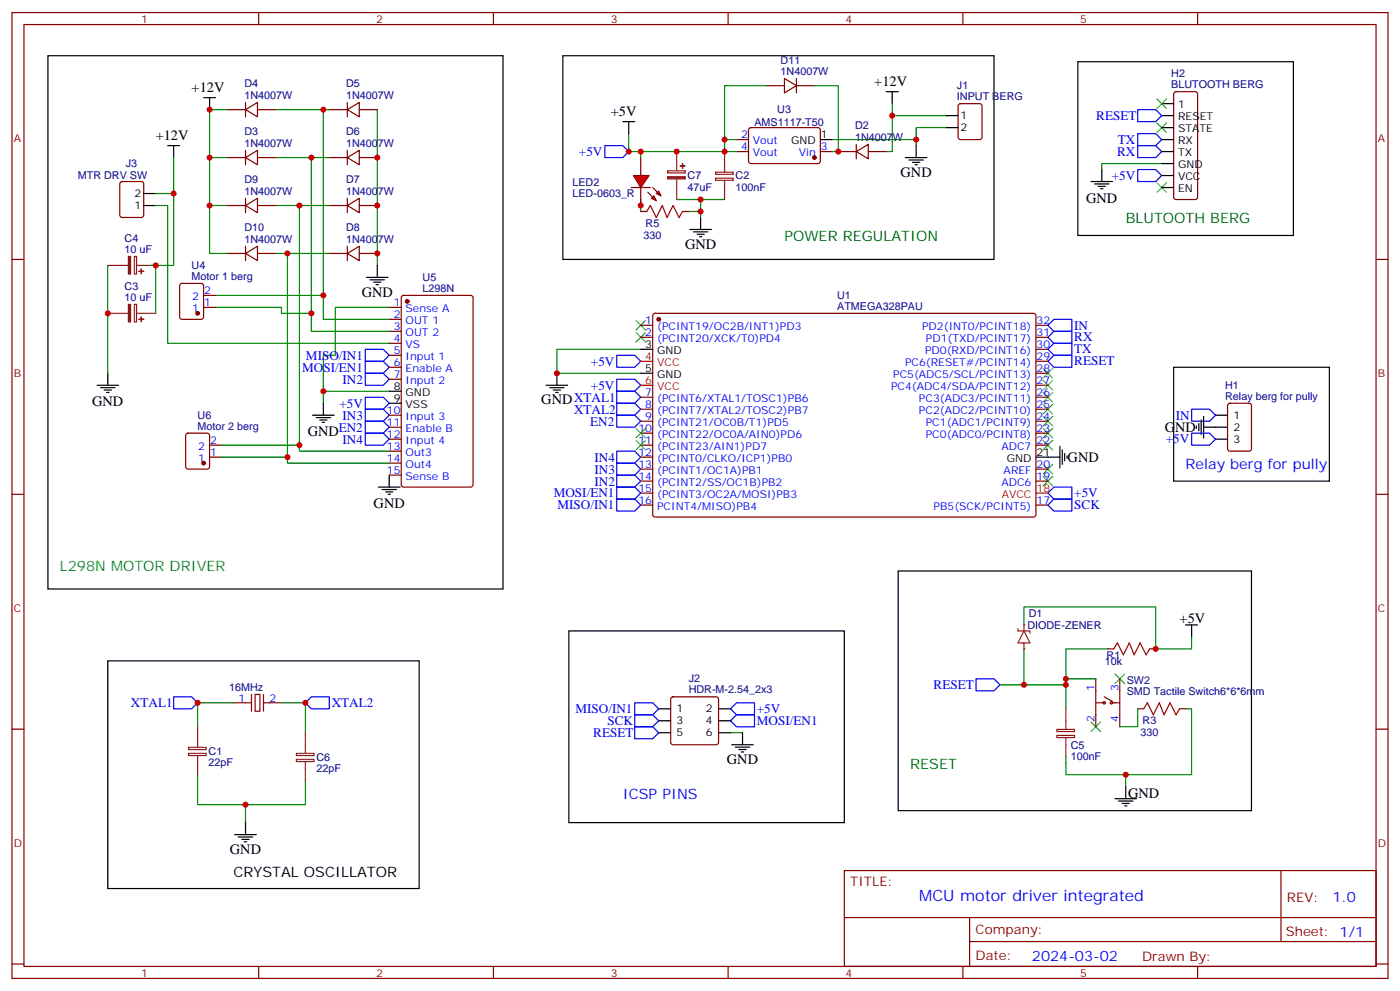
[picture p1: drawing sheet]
<svg xmlns="http://www.w3.org/2000/svg" width="412mm" height="292mm" viewBox="0 0 412 292" stroke-linecap="round" stroke-linejoin="round" font-family="sans-serif">
<g fill="none" stroke="#870000" stroke-width=".35">
<path d="M3.5 3.7h405.4v284.3h-405.4zM7.1 7.2h398.2v277.3h-398.2zM76.2 3.7v3.5M145.3 3.7v3.5M214.5 3.7v3.5M283.6 3.7v3.5M352.8 3.7v3.5M220.7 37.8l.5-.2h20l.5 .7-.1 9.4-.7 .5-20-.1-.4-.7v-9.1zM346 27.2l.4-.2h5.7l.5 .2 .2 .5v30.3l-.3 .5-.4 .2h-5.7l-.5-.2-.2-.5v-30.3zM217 41.1h3.5M217 44.6h3.5M241.7 44.6h3.5"/>
<path d="M3.5 76.4h3.6M405.3 76.4h3.6M3.5 145.5h3.6M405.3 145.5h3.6M3.5 214.7h3.6M68.8 206.9h5.3M75.1 204.4h1.5v5h-1.5zM77.6 206.9h5.3M405.3 214.7h3.6M248.7 256.3h156.6v28.2h-156.6zM377.3 256.3v20.9M248.7 270.1h156.5"/>
<path d="M285.6 277.2h119.6M285.6 270.1v14.2M3.5 283.8h3.6M76.2 284.5v3.5M145.3 284.5v3.5M214.5 284.5v3.5M283.6 284.5v3.5M352.8 284.5v3.5M405.3 283.8h3.6"/>
</g>
<path d="M74.1 204.4v5M77.6 204.4v5" fill="none" stroke="#871200" stroke-width=".35"/>
<circle cx="239.9" cy="46.4" r=".53" fill="#870000" stroke="#870000" stroke-width=".35"/>
<g fill="none" stroke="#000" stroke-width=".35">
<path d="M165.8 16.4h127v60h-127zM317.5 18.2h63.5v51.1h-63.5zM183.4 35.8h3.6M185.2 35.8v3.5M261.1 27h3.5M262.8 27v3.5M342.2 30.5h3.5M342.2 34h3.5M342.2 37.6h3.5M241.7 41.1h3.5M266.7 46.4h6.3M267.8 47.1h4.2"/>
<path d="M268.8 47.8h2.1M269.5 48.5h.7M269.9 42.9v3.5M321.4 53.4h6.3M322.4 54.2h4.3M323.5 54.9h2.1M324.2 55.6h.7M324.6 49.9v3.5M342.2 41.1h3.5M342.2 44.6h3.5M342.2 48.2h3.5M342.2 51.7h3.5"/>
<path d="M342.2 55.2h3.5M203.2 67.6h6.3M204.3 68.3h4.2M205.3 69h2.1M206 69.7h.7M206.4 64v3.6M264.6 168.1h104.1v70.6h-104.1zM31.7 194.6h91.8v67h-91.8zM349.2 184h3.6M351 184v3.5M328.4 235.1h6.4M329.5 235.8h4.2"/>
<path d="M330.6 236.5h2.1M331.3 237.2h.7M331.6 231.6v3.5M69.1 245.7h6.4M70.2 246.4h4.2M71.3 247.1h2.1M72 247.8h.7M72.3 242.2v3.5"/>
</g>
<g fill="none" stroke="#008700" stroke-width=".35">
<path d="M185.2 39.3v5.3h28.2M262.8 30.5v14.1h-1.7M262.8 34h15.9M278.7 37.6h-8.8v3.5M188.7 58.7v3.6M199.3 58.7h14.1M206.4 58.7v3.6M213.4 44.6h3.6M217 41.1h-3.6v3.5M245.2 41.1h24.7v1.8M342.2 48.2h-17.6v1.7M202.8 62.3h3.6v1.7"/>
<path d="M301.6 184v-5.3h38.8v12.3h10.6v-3.5M301.6 191v10.6M326.3 191h-12.3v10.6h-19.4M68.8 206.9h-10.6v7.1M82.9 206.9h7.1v8.8M349.2 208.7h1.8v19.4h-37v-5.3M58.2 228.1v8.8h31.8v-7.1M72.3 236.9v5.3M331.6 228.1v3.5"/>
</g>
<path d="M335.1 39.3h5.3l1.8 1.8-1.8 1.8h-5.3zM335.1 32.3h5.3l1.8 1.7-1.8 1.8h-5.3zM178.2 42.9h5.2l1.8 1.7-1.8 1.8h-5.2zM335.1 42.9h5.3l1.8 1.7-1.8 1.8h-5.3zM335.1 49.9h5.3l1.8 1.8-1.8 1.7h-5.3zM287.5 199.8h5.3l1.8 1.8-1.8 1.8h-5.3zM51.2 205.1h5.2l1.8 1.8-1.8 1.8h-5.2zM90 206.9l1.7-1.8h5.3v3.6h-5.3z" fill="none" stroke="#00f" stroke-width=".35"/>
<path d="M340.8 36.2l2.8 2.8M340.8 29.1l2.8 2.8M343.6 36.2l-2.8 2.8M343.6 29.1l-2.8 2.8M340.8 53.8l2.8 2.8M343.6 53.8l-2.8 2.8M328.4 198.4l2.9 2.9M331.3 198.4l-2.9 2.9M321.4 212.5l2.8 2.9M324.2 212.5l-2.8 2.9" fill="none" stroke="#3c3" stroke-width=".35"/>
<g fill="#f00" stroke="#870000" stroke-width=".35">
<path d="M186.6 51.7h4.6l-2.5 3.5z"/>
<path d="M185.9 55.2h5.7z"/>
</g>
<g fill="#870000" stroke="#870000" stroke-width=".35">
<path d="M192.3 55.2l1.4 1.4z"/>
<path d="M190.9 56.6l1.4 1.4z"/>
</g>
<g fill="#f00" stroke="#870000" stroke-width=".35">
<path d="M193.3 57l.7-.7 .7 1.4z"/>
<path d="M191.9 58.4l.7-.7 .7 1.4z"/>
</g>
<g fill="none" stroke="#870000" stroke-width=".35">
<path d="M282.5 30.7l.4-.2h5.7l.6 .4 .1 9.5-.5 .6-5.9 .1-.6-.5-.1-9.4zM188.7 46.4v5.3M188.7 55.2v5.3M246.9 44.6h5.3M252.2 44.6l3.6-2.1v4.2zM252.2 42.5v4.2M255.8 44.6h5.3M188.7 62.3h1.8M201.1 62.3h1.7M322.8 199.8v14.2M326.3 191h1.8M329.8 199.8v14.2"/>
<path d="M338.7 191h1.7M322.8 206.9h2.5M325.3 205.1l2.4 1.5M327.4 206.9h2.4M335.1 208.7h1.8M347.5 208.7h1.7"/>
<circle cx="325.3" cy="206.9" r=".35"/>
<circle cx="327.4" cy="206.9" r=".35"/>
</g>
<path d="M188.7 44.6v1.8M314 199.8h8.8M314 201.6v7.1M335.1 208.7v5.3h-5.3" fill="none" stroke="#008700" stroke-width=".35"/>
<g fill="none" stroke="#8c2424" stroke-width=".35">
<path d="M196.7 50.3h5.2v.6h-5.2zM199.3 44.6v5.7M199.3 52.7v6M210.8 50.7h5.2v.6h-5.2zM210.8 52.5h5.2v.6h-5.2zM213.4 44.6v6M213.4 53.1v5.6M299.9 185v.7h3.5v.7M301.6 185.7l1.8 3.6h-3.5zM301.6 184v1.7M301.6 189.3v1.7M90 215.7v6"/>
<path d="M311.3 214.7h5.2v.7h-5.2zM311.3 216.5h5.2v.6h-5.2zM314 208.7v6M314 217.1v5.7M87.3 221.8h5.2v.6h-5.2zM87.3 223.6h5.2v.6h-5.2zM90 224.2v5.6"/>
</g>
<g fill="#8c2424" stroke="#8c2424" stroke-width=".35">
<path d="M196.7 52h5.2v.7h-5.2z"/>
<path d="M200.4 48.9h1.4z"/>
<path d="M201 48.2l.1 1.4z"/>
</g>
<path d="M190.5 62.3l1.1-1.8 1.7 3.5 1.8-3.5 1.4 3.5 1.8-3.5 1.7 3.5 1.1-1.7M328.1 191l1-1.7 1.8 3.5 1.8-3.5 1.4 3.5 1.7-3.5 1.8 3.5 1.1-1.8M336.9 208.7l1.1-1.8 1.7 3.5 1.8-3.5 1.4 3.5 1.8-3.5 1.7 3.5 1.1-1.7" fill="none" stroke="#a10000" stroke-width=".35"/>
<path d="M278.7 34h3.5M278.7 37.6h3.5" fill="none" stroke="#000" stroke-width=".35"/>
<g fill="#8c2424">
<circle cx="301.6" cy="191" r=".18"/>
<circle cx="301.6" cy="184" r=".18"/>
</g>
<g fill="none" stroke="#008700" stroke-width=".35">
<path d="M67 32.3h-5.3v14.1h5.3M81.1 32.3h15.9M95.2 32.3v61.7h19.5M111.1 32.3v45.8M225.8 25.2h-12.4v15.9M239.9 25.2h7v19.4h-1.7M45.9 57h5.3M51.2 46.4v31.7h-7.1M61.7 46.4v14.1h5.3M81.1 46.4h15.9M91.7 46.4v51.1h23M31.7 78.1v31.8"/>
<path d="M45.9 60.5h3.5v40.6h65.3M45.9 78.1v14.2M61.7 60.5v14.1h5.3M81.1 74.6h15.9M81.1 60.5h15.9M84.7 74.6v61.7h30M88.2 60.5v72.3h26.5M63.5 90.5h19.4v1.8h8.8M63.5 87h31.7M114.7 90.5h-15.9v14.1h-3.6v14.1M95.2 115.2h19.5M188.7 102.8h-24.7v7.1h24.7"/>
<path d="M65.3 131.1h22.9M65.3 134.6h19.4M215.2 215.7h3.5"/>
</g>
<g fill="none" stroke="#000" stroke-width=".35">
<path d="M14.1 16.4h134.1v157h-134.1zM60 28.8h3.5M61.7 28.8v3.5M42.3 57h3.6M49.4 42.9h3.5M51.2 42.9v3.5M42.3 60.5h3.6M111.1 78.1v3.6M107.9 81.7h6.4M109 82.4h4.2M110.1 83.1h2.1M110.8 83.8h.7"/>
<path d="M28.6 113.4h6.3M29.6 114.1h4.3M30.7 114.8h2.1M31.4 115.5h.7M31.7 109.9v3.5M95.2 118.7v3.5M114.7 115.2h3.5M114.7 118.7h3.5M160.9 113.4h6.3M161.9 114.1h4.3M163 114.8h2.1M163.7 115.5h.7"/>
<path d="M164 109.9v3.5M188.7 102.8h3.6M188.7 109.9h3.6M345.7 108.1h45.9v33.5h-45.9zM92.1 122.2h6.3M93.1 122.9h4.3M94.2 123.6h2.1M94.9 124.4h.7M114.7 139.9v3.5M305.2 134.6h7M312.2 131.4v6.4M312.9 132.5v4.2"/>
<path d="M313.6 133.5v2.1M314.3 134.2v.7M352.4 125.4v.7M353.1 124.7v2.1M353.8 123.6v4.3M354.5 125.8h7.1M354.5 122.6v6.3M358.1 122.2h3.5M358.1 129.3h3.5M111.5 143.4h6.3M112.5 144.1h4.3M113.6 144.8h2.1"/>
<path d="M114.3 145.5h.7M167.6 185.7h81.1v56.5h-81.1zM194 208.7h3.6M194 212.2h3.6M194 215.7h3.6M211.7 208.7h3.5M211.7 212.2h3.5M211.7 215.7h3.5M215.5 219.3h6.4M216.6 220h4.2M218.7 215.7v3.6M217.7 220.7h2.1"/>
<path d="M218.4 221.4h.7"/>
</g>
<g fill="none" stroke="#00f" stroke-width=".35">
<path d="M308.7 99.3l1.7-1.8h5.3v3.6h-5.3zM310.4 94h5.3v3.5h-5.3l-1.7-1.7zM107.6 106.4h5.3l1.8 1.7-1.8 1.8h-5.3zM107.6 116.9h5.3l1.8 1.8-1.8 1.8h-5.3zM107.6 109.9h5.3l1.8 1.8-1.8 1.7h-5.3zM107.6 102.8h5.3l1.8 1.8-1.8 1.8h-5.3zM181.7 111.7h5.3l1.7 1.7-1.7 1.8h-5.3zM181.7 104.6h5.3l1.7 1.8-1.7 1.7h-5.3zM181.7 118.7h5.3l1.7 1.8-1.7 1.7h-5.3zM181.7 115.2h5.3l1.7 1.7-1.7 1.8h-5.3zM310.4 101.1h5.3v3.5h-5.3l-1.7-1.8zM310.4 104.6h5.3v3.5h-5.3l-1.7-1.7z"/>
<path d="M107.6 124h5.3l1.8 1.8-1.8 1.7h-5.3zM107.6 127.5h5.3l1.8 1.8-1.8 1.8h-5.3zM107.6 120.5h5.3l1.8 1.7-1.8 1.8h-5.3zM181.7 122.2h5.3l1.7 1.8-1.7 1.8h-5.3zM181.7 132.8h5.3l1.7 1.8-1.7 1.7h-5.3zM181.7 136.3h5.3l1.7 1.8-1.7 1.8h-5.3zM181.7 139.9h5.3l1.7 1.7-1.7 1.8h-5.3zM351 120.5h5.3l1.8 1.7-1.8 1.8h-5.3zM351 127.5h5.3l1.8 1.8-1.8 1.8h-5.3zM181.7 143.4h5.3l1.7 1.8-1.7 1.7h-5.3zM181.7 146.9h5.3l1.7 1.8-1.7 1.8h-5.3zM308.7 148.7l1.7-1.8h5.3v3.6h-5.3z"/>
<path d="M310.4 143.4h5.3v3.5h-5.3l-1.7-1.7zM187 214h5.3l1.7 1.7-1.7 1.8h-5.3zM187 210.4h5.3l1.7 1.8-1.7 1.8h-5.3zM187 206.9h5.3l1.7 1.8-1.7 1.7h-5.3zM215.2 208.7l1.8-1.8h5.2v3.5h-5.2zM215.2 212.2l1.8-1.8h5.2v3.6h-5.2z"/>
</g>
<g fill="none" stroke="#870000" stroke-width=".35">
<path d="M67 32.3h5.3M72.3 32.3l3.5-2.1v4.2zM72.3 30.2v4.2M75.8 32.3h5.3M97 32.3h5.3M102.3 32.3l3.5-2.1v4.2zM102.3 30.2v4.2M105.8 32.3h5.3M225.8 25.2h5.3M231.1 23.1l3.5 2.1-3.5 2.1zM234.6 25.2h5.3M234.6 23.1v4.2"/>
<path d="M35.5 53.7l.5-.3h5.6l.7 .5v9.4l-.4 .7h-5.9l-.7-.4v-9.4zM67 46.4h5.3M72.3 46.4l3.5-2.1v4.2zM72.3 44.3v4.2M72.3 58.4v4.2M75.8 46.4h5.3M97 46.4h5.3M102.3 46.4l3.5-2.1v4.2zM102.3 44.3v4.2M102.3 58.4v4.2M105.8 46.4h5.3M67 60.5h5.3"/>
<path d="M67 74.6h5.3M72.3 74.6l3.5-2.1v4.2zM72.3 60.5l3.5-2.1v4.2zM72.3 72.5v4.2M75.8 60.5h5.3M75.8 74.6h5.3M97 60.5h5.3M97 74.6h5.3M102.3 60.5l3.5-2.1v4.2zM102.3 74.6l3.5-2.1v4.2zM102.3 72.5v4.2M105.8 60.5h5.3"/>
<path d="M105.8 74.6h5.3M53.2 83.6l.4-.2h5.7l.6 .5 .1 9.4-.5 .7h-5.9l-.6-.4-.1-9.5zM60 90.5h3.5M60 87h3.5M114.7 90.5h3.5M114.7 94h3.5M114.7 97.5h3.5M118.4 87.2l.5-.2h19.7l.7 .4v55.3l-.4 .6-20 .1-.7-.5v-55.2zM188.7 95.8h3.6M188.7 99.3h3.6M192.5 92.5l.5-.2h111.7l.5 .7-.1 58.8-.7 .4h-111.7l-.4-.7v-58.5zM305.2 95.8h3.5"/>
<path d="M305.2 99.3h3.5M114.7 101.1h3.5M114.7 104.6h3.5M114.7 108.1h3.5M114.7 111.7h3.5M188.7 116.9h3.6M305.2 116.9h3.5M305.2 113.4h3.5M305.2 109.9h3.5M305.2 106.4h3.5M305.2 102.8h3.5M361.8 118.9l.5-.2h5.6l.7 .4 .1 13-.5 .7h-5.9l-.6-.4-.1-13z"/>
<path d="M54.9 127.7l.5-.2h5.6l.7 .5v9.4l-.4 .7h-5.9l-.7-.4v-9.5zM61.7 134.6h3.6M61.7 131.1h3.6M114.7 122.2h3.5M114.7 125.8h3.5M114.7 129.3h3.5M114.7 132.8h3.5M114.7 136.3h3.5M114.7 139.9h3.5M188.7 134.6h3.6M188.7 131.1h3.6M188.7 120.5h3.6"/>
<path d="M188.7 124h3.6M188.7 127.5h3.6M188.7 138.1h3.6M305.2 131.1h3.5M305.2 120.5h3.5M305.2 124h3.5M305.2 127.5h3.5M305.2 138.1h3.5M188.7 141.6h3.6M188.7 145.2h3.6M188.7 148.7h3.6M305.2 141.6h3.5"/>
<path d="M305.2 148.7h3.5M197.8 205.3l.5-.2h12.7l.5 .2 .2 .5v12.7l-.3 .5-.4 .3h-12.7l-.5-.3-.2-.5v-12.7z"/>
</g>
<g fill="#870000" stroke="#870000" stroke-width=".35">
<circle cx="60" cy="136.3" r=".53"/>
<circle cx="119.9" cy="88.7" r=".53"/>
<circle cx="58.2" cy="92.3" r=".53"/>
<circle cx="194" cy="94" r=".53"/>
</g>
<path d="M31.7 78.1h6M39.6 75.5h.6v5.2h-.6zM40.2 78.1h5.7M31.7 92.3h6M39.6 89.6h.6v5.2h-.6zM40.2 92.3h5.7M58.2 214v6M55.6 220h5.1v.7h-5.1zM55.6 221.8h5.1v.6h-5.1zM58.2 222.4v5.7" fill="none" stroke="#8c2424" stroke-width=".35"/>
<g fill="#8c2424" stroke="#8c2424" stroke-width=".35">
<path d="M37.8 75.5h.7v5.2h-.7z"/>
<path d="M41.6 79.2v1.4z"/>
<path d="M40.9 79.9h1.4z"/>
<path d="M37.8 89.6h.7v5.2h-.7z"/>
<path d="M41.6 93.3v1.4z"/>
<path d="M40.9 94h1.4z"/>
</g>
<g fill="none" stroke="#3c3" stroke-width=".35">
<path d="M187.3 97.9l2.8 2.8M187.3 94.4l2.8 2.8M190.1 97.9l-2.8 2.8M190.1 94.4l-2.8 2.8M307.3 119.1l2.8 2.8M307.3 115.5l2.8 2.9M307.3 112l2.8 2.8M307.3 108.5l2.8 2.8M310.1 119.1l-2.8 2.8M310.1 115.5l-2.8 2.9M310.1 112l-2.8 2.8M310.1 108.5l-2.8 2.8"/>
<path d="M187.3 126.1l2.8 2.8M187.3 129.6l2.8 2.9M190.1 126.1l-2.8 2.8M190.1 129.6l-2.8 2.9M307.3 122.6l2.8 2.8M307.3 136.7l2.8 2.8M307.3 129.6l2.8 2.9M307.3 126.1l2.8 2.8M310.1 122.6l-2.8 2.8M310.1 136.7l-2.8 2.8M310.1 129.6l-2.8 2.9M310.1 126.1l-2.8 2.8"/>
<path d="M307.3 140.2l2.8 2.9M310.1 140.2l-2.8 2.9"/>
</g>
<path d="M188.7 106.4h3.6M188.7 113.4h3.6M305.2 145.2h3.5" fill="none" stroke="#f00" stroke-width=".35"/>
<g fill="#c00">
<circle cx="213.4" cy="44.6" r=".88"/>
<circle cx="58.2" cy="206.9" r=".88"/>
<circle cx="90" cy="206.9" r=".88"/>
<circle cx="301.6" cy="201.6" r=".88"/>
<circle cx="72.3" cy="236.9" r=".88"/>
<circle cx="185.2" cy="44.6" r=".88"/>
<circle cx="206.4" cy="58.7" r=".88"/>
<circle cx="206.4" cy="62.3" r=".88"/>
<circle cx="269.9" cy="41.1" r=".88"/>
<circle cx="188.7" cy="60.5" r=".88"/>
<circle cx="188.7" cy="44.6" r=".88"/>
<circle cx="199.3" cy="44.6" r=".88"/>
<circle cx="340.4" cy="191" r=".88"/>
<circle cx="331.6" cy="228.1" r=".88"/>
<circle cx="314" cy="199.8" r=".88"/>
<circle cx="314" cy="201.6" r=".88"/>
<circle cx="95.3" cy="115.2" r=".88"/>
<circle cx="91.7" cy="92.3" r=".88"/>
<circle cx="95.3" cy="87" r=".88"/>
<circle cx="61.7" cy="60.5" r=".88"/>
<circle cx="61.7" cy="46.4" r=".88"/>
<circle cx="61.7" cy="32.3" r=".88"/>
<circle cx="84.7" cy="74.6" r=".88"/>
<circle cx="88.2" cy="60.5" r=".88"/>
<circle cx="91.7" cy="46.4" r=".88"/>
<circle cx="95.3" cy="32.3" r=".88"/>
<circle cx="111.1" cy="60.5" r=".88"/>
<circle cx="111.1" cy="46.4" r=".88"/>
<circle cx="111.1" cy="74.6" r=".88"/>
<circle cx="31.8" cy="92.3" r=".88"/>
<circle cx="164" cy="109.9" r=".88"/>
<circle cx="262.8" cy="34" r=".88"/>
<circle cx="88.2" cy="131.1" r=".88"/>
<circle cx="84.7" cy="134.6" r=".88"/>
<circle cx="51.2" cy="57" r=".88"/>
<circle cx="45.9" cy="78.1" r=".88"/>
<circle cx="213.4" cy="41.1" r=".88"/>
<circle cx="246.9" cy="44.6" r=".88"/>
</g>
<text font-size="4.6" fill="#00f" x="270.8" y="265.3">MCU motor driver integrated</text>
<g font-size="4.2">
<text x="56.4" y="27">+12V</text>
<text x="257.5" y="25.2">+12V</text>
<text x="179.9" y="34">+5V</text>
<text x="45.9" y="41.1">+12V</text>
<text x="265.3" y="52">GND</text>
<text x="320" y="59.6">GND</text>
<text x="201.8" y="73.2">GND</text>
<text x="106.5" y="87.3">GND</text>
<text x="27.2" y="119.6">GND</text>
<text x="159.5" y="119.1">GNDXTAL1</text>
<text x="90.7" y="128.4">GND</text>
<text x="343.1" y="127.2">GND</text>
<text x="314.5" y="136">GND</text>
<text x="110.1" y="149.6">GND</text>
<text x="347.5" y="183.3">+5V</text>
<text x="214.1" y="224.9">GND</text>
<text x="332.3" y="234.8">GND</text>
<text x="67.7" y="251.4">GND</text>
<text x="68.8" y="258.1">CRYSTAL OSCILLATOR</text>
</g>
<g font-size="4.2" fill="#060">
<text x="331.6" y="65.8">BLUTOOTH BERG</text>
<text x="231.1" y="71.1">POWER REGULATION</text>
<text x="268.1" y="226.3">RESET</text>
</g>
<g font-size="4.2" fill="#00f">
<text x="349.2" y="138.1">Relay berg for pully</text>
<text x="183.4" y="235.1">ICSP PINS</text>
<text x="392.5" y="265.6">1.0</text>
<text x="304" y="282.9">2024-03-02</text>
</g>
<text font-size="4.2" fill="#093" x="17.6" y="168.1">L298N MOTOR DRIVER</text>
<g font-size="3.9" fill="#00f">
<text x="322.9" y="35.3">RESET</text>
<text x="170.5" y="45.9">+5V</text>
<text x="329.1" y="45.9">RX</text>
<text x="329.3" y="42.4">TX</text>
<text x="327.5" y="53">+5V</text>
<text x="316.4" y="100.5">RX</text>
<text x="316.4" y="97.1">IN</text>
<text x="90.1" y="105.9">MISO/IN1</text>
<text x="174.1" y="107.6">+5V</text>
<text x="316.4" y="104">TX</text>
<text x="316.4" y="107.6">RESET</text>
<text x="89" y="109.4">MOSI/EN1</text>
<text x="100.9" y="112.9">IN2</text>
<text x="100" y="120">+5V</text>
<text x="174.1" y="114.7">+5V</text>
<text x="100.9" y="123.5">IN3</text>
<text x="169.1" y="121.8">XTAL2</text>
<text x="173.9" y="125.3">EN2</text>
<text x="346.3" y="123.6">IN</text>
<text x="99.8" y="127">EN2</text>
<text x="100.9" y="130.6">IN4</text>
<text x="343.4" y="130.6">+5V</text>
<text x="175.1" y="136">IN4</text>
<text x="175.1" y="139.5">IN3</text>
<text x="175.1" y="143">IN2</text>
<text x="163.1" y="146.4">MOSI/EN1</text>
<text x="164.2" y="149.9">MISO/IN1</text>
<text x="316.4" y="146.4">+5V</text>
<text x="316.4" y="149.9">SCK</text>
<text x="275" y="202.9">RESET</text>
<text x="38.6" y="208.2">XTAL1</text>
<text x="97.7" y="208.1">XTAL2</text>
<text x="169.5" y="209.9">MISO/IN1</text>
<text x="223" y="210">+5V</text>
<text x="178.9" y="213.6">SCK</text>
<text x="223" y="213.5">MOSI/EN1</text>
<text x="174.8" y="217.1">RESET</text>
</g>
<g font-size="3.9" fill="#800">
<text x="250.5" y="260.9">TITLE:</text>
<text x="379.1" y="265.6">REV:</text>
<text x="287.4" y="275.1">Company:</text>
<text x="378.7" y="275.7">Sheet: 1/1</text>
<text x="287.4" y="282.8">Date:</text>
<text x="336.4" y="282.8">Drawn By:</text>
</g>
<g font-size="3.2" fill="#800">
<text x="41.6" y="6.7">1</text>
<text x="110.8" y="6.7">2</text>
<text x="179.9" y="6.7">3</text>
<text x="249.1" y="6.7">4</text>
<text x="318.2" y="6.7">5</text>
<text x="4.1" y="41.8">A</text>
<text x="405.9" y="41.8">A</text>
<text x="4.1" y="110.9">B</text>
<text x="405.9" y="110.9">B</text>
<text x="4.1" y="180.1">C</text>
<text x="405.9" y="180.1">C</text>
<text x="4.1" y="249.2">D</text>
<text x="405.9" y="249.2">D</text>
<text x="41.6" y="287.5">1</text>
<text x="110.8" y="287.5">2</text>
<text x="179.9" y="287.5">3</text>
<text x="249.1" y="287.5">4</text>
<text x="318.2" y="287.5">5</text>
</g>
<g font-size="3.2" fill="#000080">
<text x="229.9" y="22">1N4007W</text>
<text x="229.9" y="18.8">D11</text>
<text x="345" y="22.8">H2</text>
<text x="72" y="29.1">1N4007W</text>
<text x="72" y="25.7">D4</text>
<text x="102" y="29.1">1N4007W</text>
<text x="102" y="25.7">D5</text>
<text x="281.9" y="29.5">INPUT BERG</text>
<text x="281.9" y="26.2">J1</text>
<text x="345" y="25.9">BLUTOOTH BERG</text>
<text x="229" y="33.3">U3</text>
<text x="72" y="39.8">D3</text>
<text x="102" y="39.8">D6</text>
<text x="222.2" y="37">AMS1117-T50</text>
<text x="251.9" y="41.5">1N4007W</text>
<text x="251.9" y="38.1">D2</text>
<text x="72" y="43.2">1N4007W</text>
<text x="102" y="43.2">1N4007W</text>
<text x="22.9" y="52.8">MTR DRV SW</text>
<text x="37.1" y="49.3">J3</text>
<text x="72" y="53.9">D9</text>
<text x="102" y="53.9">D7</text>
<text x="202.6" y="52.8">C7</text>
<text x="216.7" y="52.8">C2</text>
<text x="72" y="57.3">1N4007W</text>
<text x="102" y="57.3">1N4007W</text>
<text x="168.6" y="58.1">LED-0603_R</text>
<text x="168.6" y="54.9">LED2</text>
<text x="202.6" y="56.1">47uF</text>
<text x="216.7" y="56.1">100nF</text>
<text x="36.7" y="71.2">C4</text>
<text x="72" y="71.4">1N4007W</text>
<text x="72" y="68">D10</text>
<text x="102" y="71.4">1N4007W</text>
<text x="102" y="68">D8</text>
<text x="189.5" y="70.4">330</text>
<text x="190.2" y="66.8">R5</text>
<text x="36.7" y="74.4">10 uF</text>
<text x="56.5" y="82.4">Motor 1 berg</text>
<text x="56.5" y="79.2">U4</text>
<text x="124.5" y="82.6">U5</text>
<text x="36.7" y="88.5">10 uF</text>
<text x="36.7" y="85.4">C3</text>
<text x="124.5" y="85.9">L298N</text>
<text x="246.6" y="88">U1</text>
<text x="246.6" y="91.2">ATMEGA328PAU</text>
<text x="360.9" y="117.7">Relay berg for pully</text>
<text x="360.9" y="114.5">H1</text>
<text x="58.2" y="123.3">U6</text>
<text x="58.2" y="126.5">Motor 2 berg</text>
<text x="302.6" y="185.2">DIODE-ZENER</text>
<text x="303" y="181.6">D1</text>
<text x="325.4" y="195.7">10k</text>
<text x="326" y="194">R1</text>
<text x="67.5" y="203.4">16MHz</text>
<text x="202.9" y="200.8">J2</text>
<text x="331.9" y="201.3">SW2</text>
<text x="202.9" y="204.1">HDR-M-2.54_2x3</text>
<text x="331.9" y="204.6">SMD Tactile Switch6*6*6mm</text>
<text x="336.6" y="213.2">R3</text>
<text x="315.4" y="220.4">C5</text>
<text x="335.9" y="216.8">330</text>
<text x="61.5" y="225.4">22pF</text>
<text x="61.5" y="222.1">C1</text>
<text x="93.2" y="227.2">22pF</text>
<text x="93.2" y="223.9">C6</text>
<text x="315.4" y="223.7">100nF</text>
</g>
<g font-size="3.2">
<text x="282.9" y="35.1">1</text>
<text x="347" y="31.9">1</text>
<text x="347" y="35.5">RESET</text>
<text x="241.8" y="40.7">1</text>
<text x="282.9" y="38.6">2</text>
<text x="347" y="39">STATE</text>
<text x="233.1" y="42.5">GND</text>
<text x="347" y="42.5">RX</text>
<text x="347" y="46">TX</text>
<text x="347" y="49.6">GND</text>
<text x="347" y="53.1">VCC</text>
<text x="39.6" y="58">2</text>
<text x="347" y="56.6">EN</text>
<text x="39.6" y="61.6">1</text>
<text x="190.1" y="102.5">3</text>
<text x="193.6" y="104.2">GND</text>
<text x="190.1" y="109.5">5</text>
<text x="193.6" y="111.3">GND</text>
<text x="116" y="114.8">8</text>
<text x="116" y="118.4">9</text>
<text x="119.5" y="116.6">GND</text>
<text x="119.5" y="120.1">VSS</text>
<text x="363.4" y="123.3">1</text>
<text x="363.4" y="130.4">3</text>
<text x="363.4" y="126.8">2</text>
<text x="296.6" y="136">GND</text>
<text x="305.3" y="134.2">21</text>
<text x="199.3" y="209.7">1</text>
<text x="207.9" y="209.7">2</text>
<text x="199.3" y="213.3">3</text>
<text x="207.9" y="213.3">4</text>
<text x="199.3" y="216.8">5</text>
<text x="207.9" y="216.8">6</text>
</g>
<g font-size="3.2" fill="#00f">
<text x="218.3" y="40.7">2</text>
<text x="218.3" y="44.3">4</text>
<text x="221.8" y="42.5">Vout</text>
<text x="221.8" y="46">Vout</text>
<text x="235.3" y="46">Vin</text>
<text x="241.8" y="44.3">3</text>
<text x="56.7" y="88.4">2</text>
<text x="60.1" y="86.6">2</text>
<text x="56.7" y="91.9">1</text>
<text x="60.1" y="90.1">1</text>
<text x="116" y="90.1">1</text>
<text x="116" y="93.7">2</text>
<text x="119.5" y="91.9">Sense A</text>
<text x="119.5" y="95.4">OUT 1</text>
<text x="190.1" y="95.4">1</text>
<text x="305.3" y="95.4">32</text>
<text x="116" y="97.2">3</text>
<text x="116" y="100.7">4</text>
<text x="119.5" y="99">OUT 2</text>
<text x="190.1" y="99">2</text>
<text x="193.6" y="97.2">(PCINT19/OC2B/INT1)PD3</text>
<text x="193.6" y="100.7">(PCINT20/XCK/T0)PD4</text>
<text x="271.6" y="97.2">PD2(INT0/PCINT18)</text>
<text x="272.7" y="100.7">PD1(TXD/PCINT17)</text>
<text x="305.3" y="99">31</text>
<text x="116" y="104.2">5</text>
<text x="116" y="107.8">6</text>
<text x="119.5" y="102.5">VS</text>
<text x="119.5" y="106">Input 1</text>
<text x="266.6" y="107.8">PC6(RESET#/PCINT14)</text>
<text x="272.5" y="104.2">PD0(RXD/PCINT16)</text>
<text x="305.3" y="106">29</text>
<text x="305.3" y="102.5">30</text>
<text x="116" y="111.3">7</text>
<text x="119.5" y="109.5">Enable A</text>
<text x="119.5" y="113.1">Input 2</text>
<text x="263.1" y="111.3">PC5(ADC5/SCL/PCINT13)</text>
<text x="305.3" y="113.1">27</text>
<text x="305.3" y="109.5">28</text>
<text x="190.1" y="116.6">7</text>
<text x="193.6" y="118.4">(PCINT6/XTAL1/TOSC1)PB6</text>
<text x="262.5" y="114.8">PC4(ADC4/SDA/PCINT12)</text>
<text x="270.7" y="118.4">PC3(ADC3/PCINT11)</text>
<text x="305.3" y="116.6">26</text>
<text x="114" y="121.9">10</text>
<text x="114" y="125.4">11</text>
<text x="119.5" y="123.6">Input 3</text>
<text x="190.1" y="120.1">8</text>
<text x="190.1" y="123.6">9</text>
<text x="193.6" y="121.9">(PCINT7/XTAL2/TOSC2)PB7</text>
<text x="193.6" y="125.4">(PCINT21/OC0B/T1)PD5</text>
<text x="270.7" y="121.9">PC2(ADC2/PCINT10)</text>
<text x="272.7" y="125.4">PC1(ADC1/PCINT9)</text>
<text x="305.3" y="123.6">24</text>
<text x="305.3" y="120.1">25</text>
<text x="61.9" y="130.7">2</text>
<text x="114" y="128.9">12</text>
<text x="119.5" y="127.2">Enable B</text>
<text x="119.5" y="130.7">Input 4</text>
<text x="188.1" y="127.2">10</text>
<text x="188.1" y="130.7">11</text>
<text x="193.6" y="128.9">(PCINT22/OC0A/AIN0)PD6</text>
<text x="272.7" y="128.9">PC0(ADC0/PCINT8)</text>
<text x="305.3" y="130.7">22</text>
<text x="305.3" y="127.2">23</text>
<text x="58.4" y="136">1</text>
<text x="58.4" y="132.5">2</text>
<text x="61.9" y="134.2">1</text>
<text x="114" y="132.5">13</text>
<text x="114" y="136">14</text>
<text x="119.5" y="134.2">Out3</text>
<text x="119.5" y="137.8">Out4</text>
<text x="188.1" y="134.2">12</text>
<text x="188.1" y="137.8">13</text>
<text x="193.6" y="132.5">(PCINT23/AIN1)PD7</text>
<text x="193.6" y="136">(PCINT0/CLKO/ICP1)PB0</text>
<text x="295" y="132.5">ADC7</text>
<text x="305.3" y="137.8">20</text>
<text x="114" y="139.5">15</text>
<text x="119.5" y="141.3">Sense B</text>
<text x="188.1" y="141.3">14</text>
<text x="193.6" y="139.5">(PCINT1/OC1A)PB1</text>
<text x="193.6" y="143.1">(PCINT2/SS/OC1B)PB2</text>
<text x="295" y="143.1">ADC6</text>
<text x="295.6" y="139.5">AREF</text>
<text x="305.3" y="141.3">19</text>
<text x="188.1" y="144.8">15</text>
<text x="188.1" y="148.3">16</text>
<text x="193.6" y="146.6">(PCINT3/OC2A/MOSI)PB3</text>
<text x="305.3" y="148.3">17</text>
<text x="193.6" y="150.1">PCINT4/MISO)PB4</text>
<text x="275" y="150.1">PB5(SCK/PCINT5)</text>
<text x="322.4" y="203.4" transform="rotate(-90 322.4 203.4)">1</text>
<text x="329.5" y="203.4" transform="rotate(-90 329.5 203.4)">3</text>
<text x="70.3" y="206.6">1</text>
<text x="79.4" y="206.6">2</text>
<text x="322.4" y="212.4" transform="rotate(-90 322.4 212.4)">2</text>
<text x="329.5" y="212.4" transform="rotate(-90 329.5 212.4)">4</text>
</g>
<g font-size="3.2" fill="#f00">
<text x="190.1" y="106">4</text>
<text x="193.6" y="107.8">VCC</text>
<text x="190.1" y="113.1">6</text>
<text x="193.6" y="114.8">VCC</text>
<text x="295.1" y="146.6">AVCC</text>
<text x="305.3" y="144.8">18</text>
</g>
</svg>
